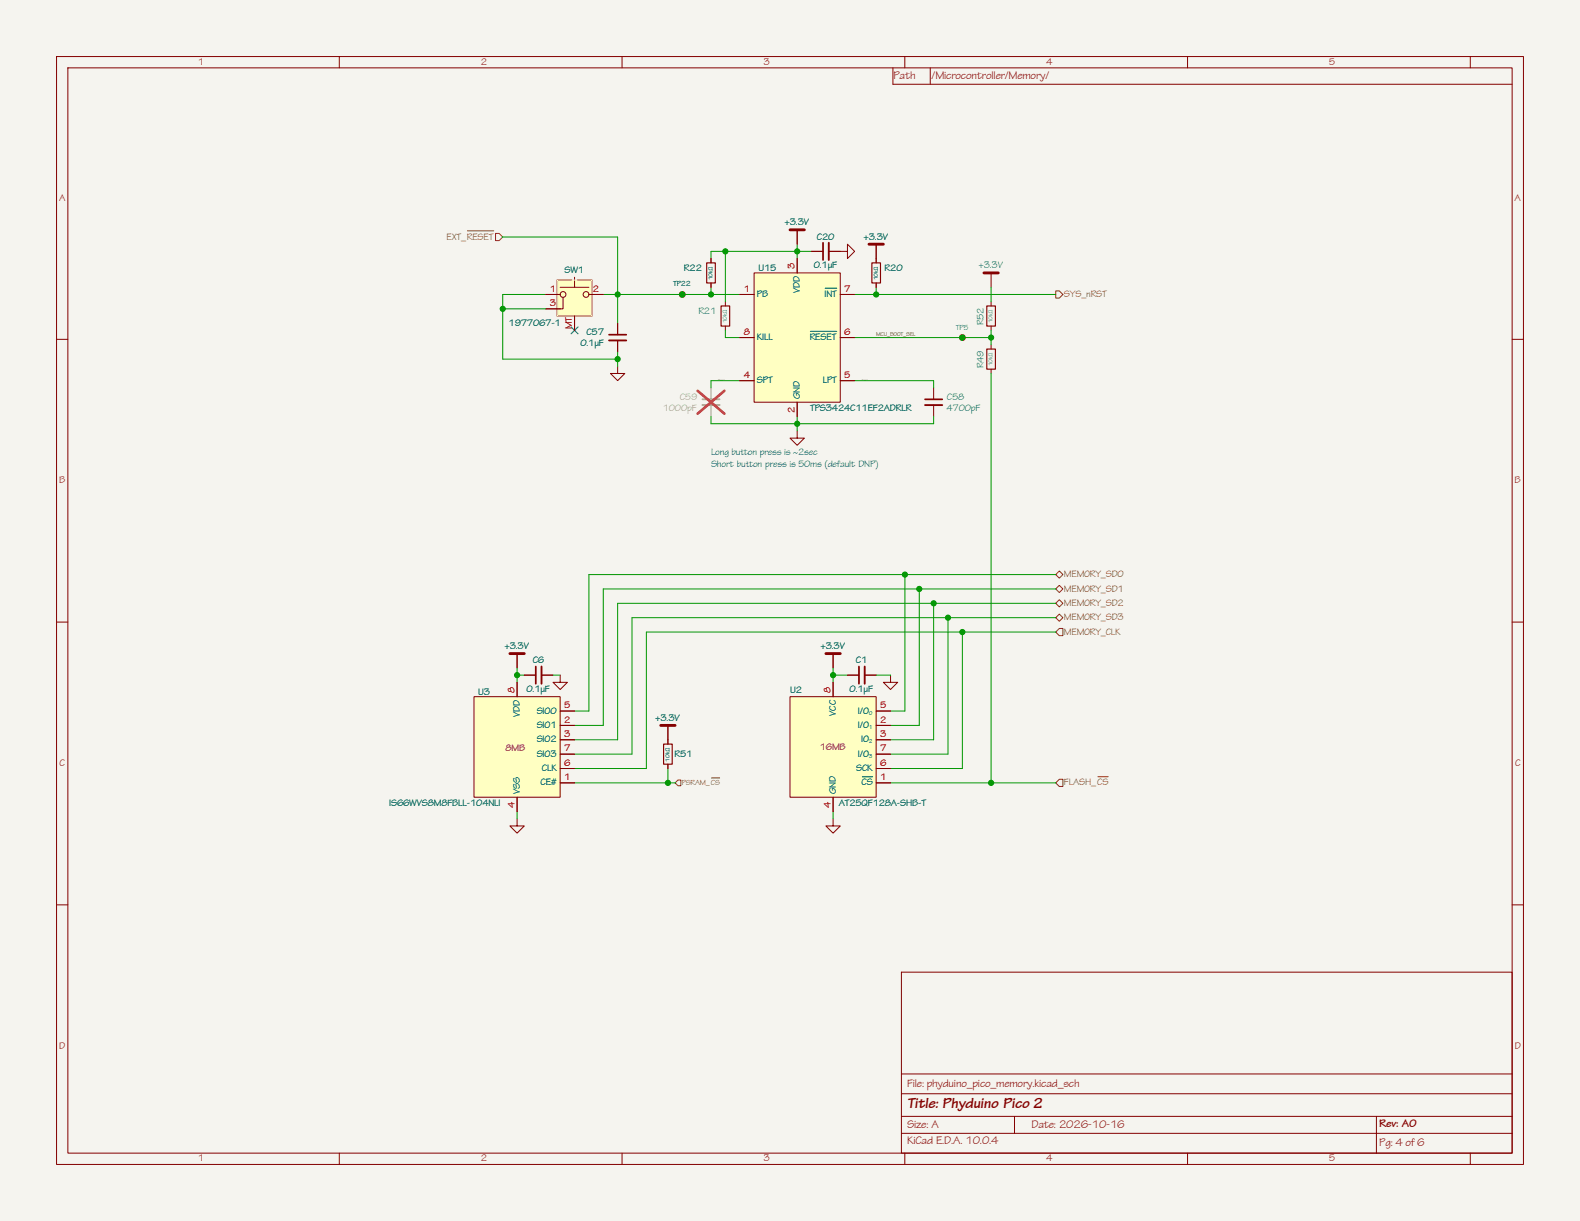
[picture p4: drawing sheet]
<svg xmlns="http://www.w3.org/2000/svg" width="279mm" height="216mm" viewBox="0 0 279 216" stroke-linecap="round" stroke-linejoin="round" font-family="sans-serif">
<path d="M0 0h279.4v215.9h-279.4z" fill="#f5f4ef" stroke="#f5f4ef" stroke-width=".18"/>
<g fill="none" stroke="#840000" stroke-width=".18">
<path d="M10 10h259.4v195.9h-259.4zM12 12h255.4v191.9h-255.4zM60 10v2M110 10v2M157.9 12v2.9h109.5M160 10v2M164.5 12v2.9M210 10v2M260 10v2M109.2 57.2v2M120.6 52.1h.1M143.5 44.5h2"/>
<path d="M146.6 44.5h3.3v-1.3l1.2 1.3-1.2 1.2v-1.2M10 60h2M109.2 60.2v2M267.4 60h2M10 110h2M91.4 115.6v2.5M267.4 110h2M10 160h2M159.4 171.9h108v32h-108zM267.4 160h2M159.4 197.4h108M159.4 193.4h108"/>
<path d="M159.4 189.9h108M179.4 197.4v3M243.4 197.4v6.5M60 203.9v2M110 203.9v2M159.4 200.4h108M160 203.9v2M210 203.9v2M260 203.9v2"/>
<circle cx="120.7" cy="52.1" r=".51"/>
</g>
<path d="M90.2 115.6h2.5" fill="none" stroke="#840000" stroke-width=".51"/>
<path d="M107.7 59.2h3M145.5 42.9v3.1" fill="none" stroke="#840000" stroke-width=".3"/>
<path d="M146.6 42.9v3.1M107.7 60.2h3" fill="none" stroke="#840000" stroke-width=".33"/>
<path d="M133.3 48.3h15.3v22.8h-15.3z" fill="#ffffc2"/>
<g fill="none" stroke="#840000" stroke-width=".18">
<path d="M125.7 45.7v.8M125.7 50v.8M130.8 52.1h2.5M130.8 59.7h2.5M133.3 48.3h15.3v22.8h-15.3zM141 40.6v2.6M141 45.7v2.6M148.6 52.1h2.5M148.6 59.7h2.5M154.9 43.2v2.5M130.8 67.3h2.5M141 76.2v1.3h-1.3l1.3 1.2 1.2-1.2h-1.2"/>
<path d="M141 71.1v2.6M148.6 67.3h2.5M92.7 119.4h2M95.8 119.4h2M147.3 115.6v2.5M157.5 119.4v1.3h-1.3l1.3 1.2 1.2-1.2h-1.2"/>
</g>
<path d="M143.3 58.6h4.7M145.9 51h2.1" fill="none" stroke="#006464" stroke-width=".18"/>
<path d="M125 46.5h1.5v3.5h-1.5z" fill="none" stroke="#840000" stroke-width=".2"/>
<path d="M94.7 117.9v3" fill="none" stroke="#840000" stroke-width=".3"/>
<path d="M95.8 117.9v3" fill="none" stroke="#840000" stroke-width=".33"/>
<path d="M139.7 40.6h2.5M153.7 43.2h2.5M146 115.6h2.6" fill="none" stroke="#840000" stroke-width=".51"/>
<path d="M83.8 123.2h15.3v17.8h-15.3z" fill="#ffffc2"/>
<g fill="none" stroke="#840000" stroke-width=".18">
<path d="M175.3 53.3v.8M175.3 57.7v.7M109.2 64.8v1.2h-1.3l1.3 1.3 1.3-1.3h-1.3M83.8 123.2h15.3v17.8h-15.3zM91.4 120.7v2.5M99.1 138.4h2.5M99.1 128.3h2.5M99.1 130.8h2.5M99.1 125.7h2.5M99.1 135.9h2.5M99.1 133.4h2.5M118.1 128.3v2.5"/>
<path d="M91.4 144.8v1.3h-1.2l1.2 1.2 1.3-1.2h-1.3M91.4 141v2.5"/>
</g>
<path d="M174.5 54.1h1.5v3.6h-1.5z" fill="none" stroke="#840000" stroke-width=".2"/>
<path d="M116.8 128.3h2.6" fill="none" stroke="#840000" stroke-width=".51"/>
<path d="M98.6 49.5h6v6.4h-6z" fill="#ffffc2"/>
<g fill="none" stroke="#840000" stroke-width=".18">
<path d="M96.5 52.1h2.6M99.1 50.8h5M99.6 52.6v2h-3.1M101.6 49v1.8M101.6 55.9v2.5M104.1 52.1h2.6M128.3 53.3v.8M128.3 57.7v.7"/>
<circle cx="99.6" cy="52.1" r=".51"/>
<circle cx="103.6" cy="52.1" r=".51"/>
</g>
<path d="M101.1 49.5h-2.5v6.4h6v-6.4h-2.5" fill="none" stroke="#840000" stroke-width=".25"/>
<path d="M98.6 49.5h6v6.4h-6z" fill="none" stroke="#ffffc2" stroke-width=".18"/>
<path d="M124.2 70.6h3.1" fill="none" stroke="#9c9b98" stroke-width=".3"/>
<path d="M124.2 71.6h3.1" fill="none" stroke="#9c9b98" stroke-width=".33"/>
<path d="M125.7 68.6v2M125.7 71.6v2.1" fill="none" stroke="#9c9b98" stroke-width=".18"/>
<path d="M123.4 69.1l4.7 4M128.1 69.1l-4.7 4" fill="none" stroke="#e12e31" stroke-width=".46"/>
<path d="M127.5 54.1h1.5v3.6h-1.5z" fill="none" stroke="#840000" stroke-width=".2"/>
<path d="M139.7 123.2h15.2v17.8h-15.2z" fill="#ffffc2"/>
<g fill="none" stroke="#840000" stroke-width=".18">
<path d="M96.5 52.1h2.6M96.5 54.6h2.6M101.6 55.9v2.5M104.1 52.1h2.6M109.2 57.2v2M120.6 52.1h.1M125.7 45.7v.8M125.7 50v.8M130.8 52.1h2.5M130.8 59.7h2.5M141 40.6v2.6M141 45.7v2.6"/>
<path d="M143.5 44.5h2M146.6 44.5h2M148.6 52.1h2.5M148.6 59.7h2.5M154.9 43.2v3.3M154.9 50v.8M170.2 59.7h.1M175.3 48.3v2.5M109.2 60.2v2M130.8 67.3h2.5M141 71.1v2.6M148.6 67.3h2.5"/>
<path d="M165.1 68.6v2M165.1 71.6v2.1M175.3 61v.7M175.3 65.3v.7M91.4 115.6v2.5M92.7 119.4h2M95.8 119.4h2M99.1 119.4v1.3h-1.3l1.3 1.2 1.2-1.2h-1.2M147.3 115.6v2.5M149.9 119.4h2M152.9 119.4h2M91.4 120.7v2.5"/>
<path d="M99.1 138.4h2.5M99.1 128.3h2.5M99.1 130.8h2.5M99.1 125.7h2.5M99.1 135.9h2.5M99.1 133.4h2.5M118.1 128.3v3.3M118.1 135.1v.8M139.7 123.2h15.2v17.8h-15.2zM147.3 120.7v2.5M154.9 138.4h2.6M154.9 128.3h2.6"/>
<path d="M154.9 130.8h2.6M154.9 125.7h2.6M154.9 135.9h2.6M154.9 133.4h2.6M91.4 141v2.5M147.3 144.8v1.3h-1.3l1.3 1.2 1.3-1.2h-1.3M147.3 141v2.5"/>
<circle cx="170.2" cy="59.7" r=".51"/>
</g>
<path d="M143.3 58.6h4.7M145.9 51h2.1M152.5 137.3h1.8" fill="none" stroke="#006464" stroke-width=".18"/>
<path d="M154.2 46.5h1.5v3.5h-1.5zM174.5 61.7h1.5v3.6h-1.5zM117.3 131.6h1.6v3.5h-1.6z" fill="none" stroke="#840000" stroke-width=".2"/>
<path d="M163.6 70.6h3M151.9 117.9v3" fill="none" stroke="#840000" stroke-width=".3"/>
<path d="M163.6 71.6h3M152.9 117.9v3" fill="none" stroke="#840000" stroke-width=".33"/>
<path d="M174 48.3h2.5" fill="none" stroke="#840000" stroke-width=".51"/>
<path d="M82.7 40.8h4.6M87.6 41.3h.7l.6 .6-.6 .6h-.7zM186.7 51.4h.6l.7 .7-.7 .6h-.6zM186.7 106.7l.6-.7 .7 .7-.7 .6zM186.7 101.6l.6-.6 .7 .6-.7 .6zM186.7 104.1l.6-.6 .7 .6-.7 .7zM186.7 109.2l.6-.6 .7 .6-.7 .7zM187.3 111.1h.7v1.3h-.7l-.6-.6zM119.9 137.9h.5v1h-.5l-.5-.5zM125.8 137.6h1.5M187.3 137.8h.7v1.3h-.7l-.6-.7zM194.1 137.3h1.9" fill="none" stroke="#725600" stroke-width=".18"/>
<g fill="none" stroke="#009600" stroke-width=".18">
<path d="M88.9 41.9h20.3v15.3M88.9 54.6h7.6M96.5 52.1h-7.6v11.4h20.3M106.7 52.1h24.1M125.7 50.8v1.3M128.3 58.4v1.3h2.5M128.3 44.5v8.8M141 43.2v2.5M143.5 44.5h-17.8v1.2M151.1 52.1h35.6M151.1 59.7h24.2M154.9 50.8v1.3"/>
<path d="M175.3 50.8v2.5M175.3 58.4v2.6M109.2 62.2v2.6M125.7 73.7v1.2h39.4v-1.2M130.8 67.3h-5.1v1.3M141 73.7v2.5M151.1 67.3h14v1.3M175.3 66v72.4M91.4 119.4h1.3M91.4 118.1v2.6M97.8 119.4h1.3M147.3 119.4h2.6"/>
<path d="M147.3 118.1v2.6M154.9 119.4h2.6M160 101.6v24.1h-2.5M162.6 104.1v24.2h-5.1M165.1 106.7v24.1h-7.6M167.6 109.2v24.2h-10.1M170.2 111.8v24.1h-12.7M186.7 111.8h-72.4v24.1h-12.7M186.7 109.2h-74.9v24.2h-10.2M186.7 104.1h-80v24.2h-5.1M186.7 106.7h-77.5v24.1h-7.6M186.7 101.6h-82.6v24.1h-2.5"/>
<path d="M101.6 138.4h17.8M118.1 135.9v2.5M157.5 138.4h29.2M91.4 143.5v1.3M147.3 143.5v1.3"/>
</g>
<path d="M101 57.8l1.2 1.2M102.2 57.8l-1.2 1.2" fill="none" stroke="#000084" stroke-width=".18"/>
<g fill="#009600" stroke="#009600" stroke-width=".18">
<circle cx="88.9" cy="54.6" r=".46"/>
<circle cx="91.4" cy="119.4" r=".46"/>
<circle cx="109.2" cy="63.5" r=".46"/>
<circle cx="120.6" cy="52.1" r=".46"/>
<circle cx="109.2" cy="52.1" r=".46"/>
<circle cx="125.7" cy="52.1" r=".46"/>
<circle cx="128.3" cy="44.5" r=".46"/>
<circle cx="118.1" cy="138.4" r=".46"/>
<circle cx="141" cy="44.5" r=".46"/>
<circle cx="154.9" cy="52.1" r=".46"/>
<circle cx="141" cy="74.9" r=".46"/>
<circle cx="170.2" cy="59.7" r=".46"/>
<circle cx="175.3" cy="59.7" r=".46"/>
<circle cx="147.3" cy="119.4" r=".46"/>
<circle cx="175.3" cy="138.4" r=".46"/>
<circle cx="167.6" cy="109.2" r=".46"/>
<circle cx="165.1" cy="106.7" r=".46"/>
<circle cx="170.2" cy="111.8" r=".46"/>
<circle cx="160" cy="101.6" r=".46"/>
<circle cx="162.6" cy="104.1" r=".46"/>
</g>
<text font-size="2.8" fill="#840000" x="160.4" y="195.9">Title: Phyduino Pico 2</text>
<g font-size="2.1" fill="#840000">
<text x="158" y="14">Path</text>
<text x="164.7" y="13.9">/Microcontroller/Memory/</text>
<text x="160.4" y="192.1">File: phyduino_pico_memory.kicad_sch</text>
<text x="160.4" y="202.3">KiCad E.D.A. 10.0.4</text>
<text x="160.4" y="199.5">Size: A</text>
<text x="182.4" y="199.5">Date: 2026-10-16</text>
<text x="243.9" y="199.3">Rev: A0</text>
<text x="243.9" y="202.6">Pg: 4 of 6</text>
</g>
<g font-size="1.8" fill="#840000">
<text x="35" y="11.5">1</text>
<text x="85" y="11.5">2</text>
<text x="135" y="11.5">3</text>
<text x="185" y="11.5">4</text>
<text x="235" y="11.5">5</text>
<text x="10.4" y="35.5">A</text>
<text x="267.8" y="35.5">A</text>
<text x="10.4" y="85.5">B</text>
<text x="267.8" y="85.5">B</text>
<text x="10.5" y="135.5">C</text>
<text x="267.9" y="135.5">C</text>
<text x="10.5" y="185.5">D</text>
<text x="267.9" y="185.5">D</text>
<text x="35" y="205.4">1</text>
<text x="85" y="205.4">2</text>
<text x="135" y="205.4">3</text>
<text x="185" y="205.4">4</text>
<text x="235" y="205.4">5</text>
</g>
<g font-size="1.8" fill="#006464">
<text x="138.7" y="39.8">+3.3V</text>
<text x="121" y="47.9">R22</text>
<text x="134.1" y="47.9">U15</text>
<text x="143.9" y="47.4">0.1µF</text>
<text x="144.4" y="42.4">C20</text>
<text x="152.7" y="42.4">+3.3V</text>
<text x="156.4" y="47.9">R20</text>
<text x="173" y="47.4">+3.3V</text>
<text x="99.8" y="48.2">SW1</text>
<text x="133.9" y="52.5">PB</text>
<text x="141.4" y="51.9" transform="rotate(-90 141.4 51.9)">VDD</text>
<text x="145.8" y="52.5">INT</text>
<text x="89.9" y="57.6">1977067-1</text>
<text x="103.7" y="59.3">C57</text>
<text x="123.5" y="55.5">R21</text>
<text x="173.9" y="57.5" transform="rotate(-90 173.9 57.5)">R52</text>
<text x="102.6" y="61.2">0.1µF</text>
<text x="133.9" y="60.1">KILL</text>
<text x="143.2" y="60.1">RESET</text>
<text x="173.9" y="65.1" transform="rotate(-90 173.9 65.1)">R49</text>
<text x="133.9" y="67.8">SPT</text>
<text x="141.4" y="70.6" transform="rotate(-90 141.4 70.6)">GND</text>
<text x="145.5" y="67.8">LPT</text>
<text x="167.4" y="70.8">C58</text>
<text x="143.3" y="72.7">TPS3424C11EF2ADRLR</text>
<text x="167.4" y="72.6">4700pF</text>
<text x="89.2" y="114.8">+3.3V</text>
<text x="94.2" y="117.3">C6</text>
<text x="145.1" y="114.8">+3.3V</text>
<text x="151.4" y="117.3">C1</text>
<text x="84.6" y="122.8">U3</text>
<text x="93.1" y="122.4">0.1µF</text>
<text x="139.7" y="122.6">U2</text>
<text x="150.3" y="122.4">0.1µF</text>
<text x="91.9" y="126.8" transform="rotate(-90 91.9 126.8)">VDD</text>
<text x="94.9" y="128.7">SIO1</text>
<text x="94.9" y="131.3">SIO2</text>
<text x="94.9" y="126.2">SIO0</text>
<text x="115.9" y="127.5">+3.3V</text>
<text x="147.8" y="126.5" transform="rotate(-90 147.8 126.5)">VCC</text>
<text x="151.7" y="128.7">I/O</text>
<text x="151.7" y="126.2">I/O</text>
<text x="152.3" y="131.3">IO</text>
<text x="94.9" y="133.8">SIO3</text>
<text x="95.8" y="136.3">CLK</text>
<text x="119.3" y="133.8">R51</text>
<text x="151.4" y="136.3">SCK</text>
<text x="151.7" y="133.8">I/O</text>
<text x="68.8" y="142.5">IS66WVS8M8FBLL-104NLI</text>
<text x="91.9" y="140.5" transform="rotate(-90 91.9 140.5)">VSS</text>
<text x="95.6" y="138.9">CE#</text>
<text x="147.8" y="140.5" transform="rotate(-90 147.8 140.5)">GND</text>
<text x="148.3" y="142.5">AT25QF128A-SHB-T</text>
<text x="152.4" y="138.9">CS</text>
</g>
<g font-size="1.8" fill="#725600">
<text x="78.9" y="42.4">EXT_RESET</text>
<text x="188.2" y="52.5">SYS_nRST</text>
<text x="188.2" y="107.1">MEMORY_SD2</text>
<text x="188.2" y="102.1">MEMORY_SD0</text>
<text x="188.2" y="104.6">MEMORY_SD1</text>
<text x="188.2" y="109.7">MEMORY_SD3</text>
<text x="188.2" y="112.2">MEMORY_CLK</text>
<text x="188.2" y="138.9">FLASH_CS</text>
</g>
<g font-size="1.8" fill="#a90000">
<text x="140.5" y="47.6" transform="rotate(-90 140.5 47.6)">3</text>
<text x="97.2" y="51.6">1</text>
<text x="104.8" y="51.6">2</text>
<text x="131.5" y="51.6">1</text>
<text x="149.3" y="51.6">7</text>
<text x="97.2" y="54.1">3</text>
<text x="101.1" y="58.3" transform="rotate(-90 101.1 58.3)">MT</text>
<text x="131.5" y="59.2">8</text>
<text x="149.3" y="59.2">6</text>
<text x="131.5" y="66.8">4</text>
<text x="149.3" y="66.8">5</text>
<text x="140.5" y="73" transform="rotate(-90 140.5 73)">2</text>
<text x="91" y="122.5" transform="rotate(-90 91 122.5)">8</text>
<text x="99.8" y="125.3">5</text>
<text x="146.9" y="122.5" transform="rotate(-90 146.9 122.5)">8</text>
<text x="155.6" y="125.3">5</text>
<text x="99.8" y="127.8">2</text>
<text x="99.8" y="130.3">3</text>
<text x="155.6" y="127.8">2</text>
<text x="155.6" y="130.3">3</text>
<text x="99.8" y="138">1</text>
<text x="99.8" y="135.4">6</text>
<text x="99.8" y="132.9">7</text>
<text x="155.6" y="138">1</text>
<text x="155.6" y="135.4">6</text>
<text x="155.6" y="132.9">7</text>
<text x="91" y="142.8" transform="rotate(-90 91 142.8)">4</text>
<text x="146.9" y="142.8" transform="rotate(-90 146.9 142.8)">4</text>
</g>
<g font-size="1.8" fill="#939391">
<text x="120.2" y="70.8">C59</text>
<text x="117.2" y="72.6">1000pF</text>
</g>
<g font-size="1.8" fill="#0000c2">
<text x="125.7" y="80.5">Long but</text>
<text x="125.7" y="82.6">Short but</text>
<text x="130.9" y="80.5">ton press is ~2sec</text>
<text x="131.9" y="82.6">ton press is 50ms (default DNP)</text>
</g>
<g font-size="1.8" fill="#840084">
<text x="89.4" y="132.8">8MB</text>
<text x="145" y="132.5">16MB</text>
</g>
<g font-size="1.4" fill="#006464">
<text x="119" y="50.7">TP22</text>
<text x="169" y="58.3">TP5</text>
</g>
<text font-size="1.4" fill="#725600" x="120.5" y="138.8">PSRAM_CS</text>
<g font-size="1.1" fill="#006464">
<text x="126" y="49.6" transform="rotate(-90 126 49.6)">10kΩ</text>
<text x="155.2" y="49.6" transform="rotate(-90 155.2 49.6)">10kΩ</text>
<text x="128.5" y="57.2" transform="rotate(-90 128.5 57.2)">10kΩ</text>
<text x="175.5" y="57.2" transform="rotate(-90 175.5 57.2)">10kΩ</text>
<text x="175.5" y="64.8" transform="rotate(-90 175.5 64.8)">10kΩ</text>
<text x="153.7" y="128.9">1</text>
<text x="153.7" y="131.4">2</text>
<text x="153.7" y="126.4">0</text>
<text x="118.4" y="134.7" transform="rotate(-90 118.4 134.7)">10kΩ</text>
<text x="153.7" y="134">3</text>
</g>
<text font-size="1.1" fill="#0f0f0f" x="154.9" y="59.4">MCU_BOOT_SEL</text>
</svg>
